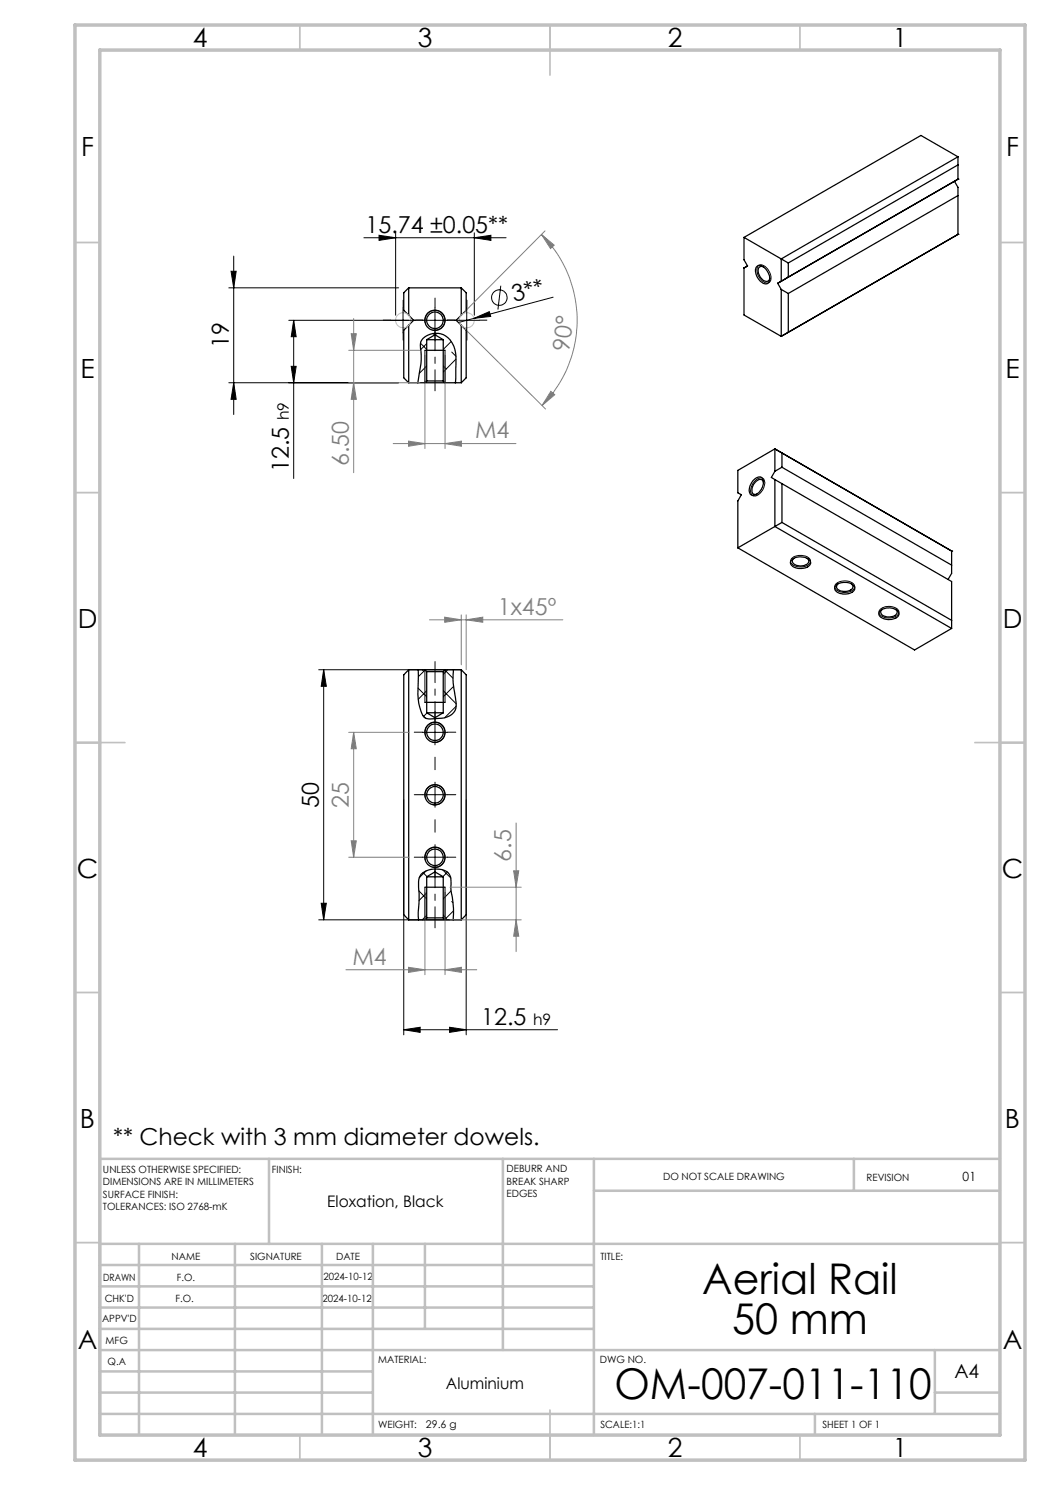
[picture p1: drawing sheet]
<svg xmlns="http://www.w3.org/2000/svg" width="210mm" height="297mm" viewBox="0 0 210 297" stroke-linecap="round" stroke-linejoin="round" font-family="sans-serif">
<g fill="none" stroke="#000" stroke-width=".2">
<path d="M45.8 57.6h33.9M46.2 54.3h1l-.5 3.3zM46.7 51.2v31.7M72.8 47.6h28.4M75.8 47.1l3.3 .5-3.3 .5zM79.1 46.6v16.4M94.9 47.6l3.3-.5v1zM94.9 46.6v16.4M100.2 57.1l-.6 4.8M110.6 59.4l-15.8 4.3M151.7 53.1a1.66 1.66 0 0 1 2.1 1.2 1.63 1.63 0 0 1-.1 2.2 2.16 2.16 0 0 1-2.2-1.9l-.1-.7zM45.8 76.5h33.9"/>
<path d="M46.7 76.5l.5 3.4h-1zM57.7 64.1h25.4M58.2 73.3h1l-.5 3.2zM58.7 64.1l.5 3.2h-1zM58.7 64.1v31.6M80.6 61.6v5M84.1 68.6l1.2 1.3M84.5 64.1h5M85 70.1v6.4M85.1 64.6a2 2 0 0 1 1.7-2.5 2 2 0 0 1 2.2 2.1 2 2 0 0 1-2.5 1.8M85.3 68.7l-1.2 1.2M85.3 73.2l-1.4 1.4"/>
<path d="M86.6 66.7l.3 .3M87 61.6v5M87.4 66.7l-.4 .3M88.7 73.2l.5 .6M89 70.1v6.4M90.2 68.3l-1.5 1.6M90.3 70.4l.9 .9M90.9 64.1h4.9M91.1 76.4l-.2 .1M91.2 71.8l-2.5 2.6M93.3 61.6v5M94.8 63.7l3.1-1.4 .2 1z"/>
<path d="M94.8 63.7l-2.9 .7M151 96.2a1.06 1.06 0 0 1 1.9-.1 2.59 2.59 0 0 1-2.2 3.1 1.41 1.41 0 0 1-.3-2.2zM158.3 111.7a2.71 2.71 0 0 1 3.8 .3 1.34 1.34 0 0 1-1.6 1.4 2.01 2.01 0 0 1-2.4-1.1zM167.1 116.9a2.61 2.61 0 0 1 3.8 .2 1.34 1.34 0 0 1-1.6 1.4 2 2 0 0 1-2.4-1.1zM63.7 133.9h28.6M64.7 133.9l.6 3.4h-1.1zM64.7 133.9v50.1M83.6 137.6l1.7 1.7M83.7 135.3l1.3-1.3v6.5M84.5 133.9l.2 .4M85.3 138.1l-1.7 1.8M88.7 138.1l2.5 2.7"/>
<path d="M89 134l1.6 1.6M89 134v6.5M89.5 133.9l-.8 1M90.7 137.3l-2 2M176 121.9a2.66 2.66 0 0 1 3.7 .3 1.34 1.34 0 0 1-1.5 1.4 2.04 2.04 0 0 1-2.4-1.1zM80.8 159.9v47.1M84.5 143l.7 .7M84.5 146.5h5M85.1 147a1.99 1.99 0 0 1 1.7-2.5 1.99 1.99 0 0 1 2.2 2.1 1.99 1.99 0 0 1-2.5 1.8M85.1 159.5a2 2 0 0 1 1.7-2.5 2 2 0 0 1 2.2 2.1 2 2 0 0 1-2.5 1.8M85.4 142.6l-.7 .7M87 144v5"/>
<path d="M91.2 141.2l-2.3 2.3M93.2 159.9v47.1M83.8 178.2l1.5 1.6M84.6 174.5l.8 .8M85 177.4v6.5M85.1 172a2 2 0 0 1 1.7-2.5 2 2 0 0 1 2.2 2.1 2 2 0 0 1-2.5 1.8M85.2 174.2l-1.4 1.4M85.3 178.6l-1.5 1.5M88.5 174l1.7 1.6M89 177.4v6.5M89.5 174.4l-.9 .9M90.2 178.2l-1.5 1.6"/>
<path d="M63.7 184h28.6M64.2 180.7h1.1l-.6 3.3zM85.3 183.1l-.8 .9M88.7 183.1l.5 .6M90.3 180.3l.3 .2M90.7 182.2l-1.7 1.7M80.8 205.9l3.2-.4v1zM80.8 205.9h30.7M89.9 205.5l3.3 .4-3.3 .6z"/>
<circle cx="99.9" cy="59.5" r="1.55"/>
</g>
<g fill="none" stroke="#000" stroke-width=".25">
<path d="M190.9 36.3l.7 1.2v9.4M190.9 36.3l-35.4 20.4M191.6 35.8h.1M191.6 31.4l-35.4 20.4M191.6 31.4v4.4M191.6 33l-33.9 19.6M191.6 31.4l-7.4-4.3-35.4 20.4M191.6 35.8l-33.9 19.6M191.6 35.8l-.7 .5M191.6 39.1l-33.9 19.6M81.7 57.6v5.4M81.7 57.6h10.6"/>
<path d="M81.7 57.6l-.9 1v3.5l.9 .9M92.3 57.6v5.4M92.3 57.6l.9 1v3.5l-2 2 1.1 .9M148.8 47.5v4.5l.7 1.2-.7 .4v9.4l7.4 4.3M148.8 47.5l7.4 4.3M151.3 53.4a1.1 1.1 0 0 1 1.7 .3 2.29 2.29 0 0 1 .6 2.9 1.59 1.59 0 0 1-2-1 2.09 2.09 0 0 1-.3-2.2zM152.7 53.4a.77 .77 0 0 0-.9 .1 .77 .77 0 0 0-.1 .9 1.79 1.79 0 0 0 1.9 1.8l.4-.6M155.5 56.7l.7 1.2M156.2 51.8l1.5 .8M156.2 51.8v4.5M156.2 57.9v9.4M156.2 56.3l-.7 .4"/>
<path d="M156.2 57.9l1.5 .8M157.7 52.6v2.8M157.7 58.7v7.8l-1.5 .8M157.7 55.4l-1.5 .9M191.6 46.9h.1M191.6 46.9l-35.4 20.4M81.7 76.5h3.2M81.7 65v11.5M81.7 63l1 1.1-1.9 1.9v9.6l.9 .9M83.6 76.5a30 30 0 0 0 .6-6.2l-.1-.6a2.34 2.34 0 0 1 1.9-2.9 3.7 3.7 0 0 1 4.8 2.4 20.4 20.4 0 0 1 .4 6.4l-.1 .9M84.9 76.5h4.1M85 70.1h4"/>
<path d="M85.3 67.9h3.4M85.3 76.2h3.4M85.3 67.9l1.7-.9 1.7 .9M85.3 67.9v8.3M85.3 76.2l-.4 .3M88.7 76.2l.3 .3M88.7 67.9v8.3M89 76.5h3.3M92.3 65v11.5M92.3 65l.9 1v9.6l-.9 .9M150.6 96.1a1.33 1.33 0 0 1 1.9-.4 2.55 2.55 0 0 1-2 3.4 1.46 1.46 0 0 1-.3-2.3zM152.7 96.6a.76 .76 0 0 0-.6-.7 .76 .76 0 0 0-.9 .4 1.77 1.77 0 0 0-.5 2.5h.7"/>
<path d="M155 89.8l1.4 .8v2.8M155 89.8v4.5M155 95.9v9.4l35.3 20.4M155 95.9l1.4 .8M155 94.3l-.7 1.2 .7 .4M155 89.8l-7.4 4.3v4.5l.7 .4-.7 1.2v9.4M155 89.8l35.3 20.4M156.4 96.7v7.8M156.4 96.7l33.9 19.6v9.4M156.4 93.4l-1.4 .9M156.4 93.4l33.9 19.6M147.6 109.6l35.3 20.4 7.4-4.3"/>
<path d="M156.4 104.5l-8.8 5.1M156.4 104.5l33.9 19.6M158.2 112.1a2.73 2.73 0 0 1 3.8 .1 1.11 1.11 0 0 1-1.1 1.4 2.19 2.19 0 0 1-2.8-1zM158.8 111.7a.74 .74 0 0 0-.3 .8 .74 .74 0 0 0 .7 .5 1.86 1.86 0 0 0 2.5-.7l-.3-.6M167.3 116.9a2.69 2.69 0 0 1 3.7 .5 1.5 1.5 0 0 1-1.8 1.4 1.89 1.89 0 0 1-2.3-1.1l.1-.3zM167.7 116.7a.75 .75 0 0 0-.4 .9 .75 .75 0 0 0 .7 .5 2.11 2.11 0 0 0 2.6-.6l-.1-.4-.2-.4M190.3 110.2h.1M190.3 110.2v4.5l-.7 1.2M81.7 133.9v50.1M81.7 133.9l-.9 1.1v47.9l.9 1.1M81.7 133.9h3.2M83.6 133.9v2.5a11.6 11.6 0 0 0 1 6.7 1.81 1.81 0 0 0 2.1 .7l.4-.1a3.8 3.8 0 0 0 4.1-2v-1.1l-.1-1.1a18.4 18.4 0 0 1-.4-5.6"/>
<path d="M84.9 133.9h4.1M84.9 133.9l.4 .4M85.3 134.3h3.4M85.3 134.3v8.3M88.7 134.3v8.3M89 133.9h3.3M89 133.9l-.3 .4M92.3 133.9v50.1M92.3 133.9l.9 1.1v47.9l-.9 1.1M176.2 122a2.86 2.86 0 0 1 3.5 .4 1.09 1.09 0 0 1-1.2 1.4 2.23 2.23 0 0 1-2.7-1l.1-.5zM176.5 121.8a.81 .81 0 0 0-.3 1 .81 .81 0 0 0 .9 .5 1.79 1.79 0 0 0 2.3-.9l-.3-.6M85 140.5h4"/>
<path d="M85.3 142.6h3.4M85.3 142.6l1.7 .9 1.7-.9M85 177.4h4M85.3 175.4h3.4M85.3 175.4v8.2M85.3 175.4l1.7-1 1.7 1M88.7 175.4v8.2M81.7 184h3.2M83.7 184l-.1-1.6 .2-2.3-.1-3.2a2.56 2.56 0 0 1 2.5-3 3.8 3.8 0 0 1 3.6 .8 3.9 3.9 0 0 1 .4 2.8l.3 1.8a17 17 0 0 1 .1 4.7M84.9 184h4.1M85.3 183.6h3.4M85.3 183.6l-.4 .4"/>
<path d="M88.7 183.6l.3 .4M89 184h3.3"/>
<circle cx="87" cy="64.1" r="2.02"/>
<circle cx="87" cy="64.1" r="1.66"/>
<circle cx="87" cy="146.5" r="1.63"/>
<circle cx="87" cy="159" r="1.64"/>
<circle cx="87" cy="159" r="2.02"/>
<circle cx="87" cy="146.5" r="2.02"/>
<circle cx="87" cy="171.5" r="1.64"/>
<circle cx="87" cy="171.5" r="2.03"/>
</g>
<g fill="none" stroke="#c0c0c0" stroke-width=".2">
<circle cx="80.6" cy="64" r="1.5"/>
<circle cx="93.4" cy="64" r="1.5"/>
</g>
<g fill="none" stroke="#808080" stroke-width=".2">
<path d="M108.3 46.9l2.5 2.1-.7 .7zM108.3 46.9a24.2 24.2 0 0 1 .1 34.2M109 46.2l-16 16.1M69.7 76.5h14.3M69.7 70.1h14.3M70.2 66.7h1.1l-.6 3.4zM70.7 76.5l.6 3.4h-1.1zM70.7 63.7v30.8M85 71v18.7M89 71v18.7M93 65.8l16.1 16M110.2 78.3l.7 .6-2.5 2.2z"/>
<path d="M78.6 88.7h24.6M81.7 88.2l3.3 .5-3.3 .5zM89 88.7l3.3-.5v1zM85.9 124h26.7M88.9 123.4l3.4 .6-3.4 .5zM92.3 123v10M93.2 124l3.4-.6v1.1zM93.2 123v10.9M69.7 146.5h12.1M70.7 146.5l.6 3.3h-1.1zM70.7 146.5v24.9M69.7 171.4h12.1"/>
<path d="M70.2 168.2h1.1l-.6 3.2zM85 178.5v16.4M89 178.5v16.4M90 177.4h14.2M102.7 174.2h1.1l-.6 3.2zM103.2 164.6v25.7M69.2 194h26.2M81.7 193.5l3.3 .5-3.3 .5zM89 194l3.3-.5v1zM90 184h14.2M103.2 184l.6 3.3h-1.1z"/>
</g>
<path d="M87 78.2v-12.3M87 132.3v12.2M87 173.3v12.3" fill="none" stroke="#000" stroke-width=".2" stroke-dasharray="15.2 1.3 1.3 1.3" stroke-dashoffset="11"/>
<g fill="none" stroke="#c0c0c0" stroke-width=".35">
<path d="M60 5v5M110 5v10M160 5v5M15 48.5h5M200 48.5h5M15 98.5h5M200 98.5h5M15 148.5h10M195 148.5h10M15 198.5h5M200 198.5h5M15 248.5h5"/>
<path d="M200 248.5h5M60 287v5M110 282v10M160 287v5"/>
</g>
<g fill="none" stroke="#c0c0c0" stroke-width=".5">
<path d="M53.8 231.8v17M100.6 231.8v38.2M118.8 231.8v55.2M118.8 238.2h81.2M170.8 231.8v6.4M200 231.8h-180v55.2M20 248.8h180M20 257.3h98.8M20 253h98.8M27.8 248.8v38.2M47 248.8v38.2M64.4 248.8v38.2"/>
<path d="M74.6 248.8v38.2M85 248.8v17M20 265.8h98.8M20 261.5h98.8M20 278.5h54.6M20 274.3h54.6M20 270h180M187 278.5h13M187 270v12.8M20 282.8h180M163 282.8v4.2"/>
</g>
<path d="M15 5h190v287h-190zM20 10h180v277h-180z" fill="none" stroke="#c0c0c0" stroke-width=".7"/>
<g fill="none" stroke="#000" stroke-width=".2" stroke-dasharray="15.2 1.3 1.3 1.3">
<path d="M78.1 64h-1.5M80.6 61.5v-1.5M80.6 66.5v1.5M83.1 64h1.5M84.5 64h-1.6M87 61.5v-1.9M87 66.5v1.7M89.5 64h1.7M90.9 64h-1.5M93.4 61.5v-1.5M93.4 66.5v1.5M95.9 64h1.5"/>
<path d="M84.5 146.4h-1.6M84.5 158.9h-1.6M87 143.9v-1.6M87 158.9v-2.5M87 158.9h-2.5M87 158.9v2.5M87 158.9h2.5M87 153.9v-2.5M89.5 146.4h1.7M89.5 158.9h1.7M84.5 171.4h-1.6M87 171.4v-2.5"/>
<path d="M87 171.4h-2.5M87 171.4v2.5M87 171.4h2.5M87 173.9v1.7M87 166.4v-2.5M89.5 171.4h1.7"/>
</g>
<g fill="#000">
<path d="M94.8 63.7l3.1-1.4 .2 1z"/>
<path d="M46.2 54.3h1l-.5 3.3zM46.7 76.5l.5 3.4h-1zM58.7 64.1l.5 3.2h-1zM58.2 73.3h1l-.5 3.2zM64.7 133.9l.6 3.4h-1.1zM64.2 180.7h1.1l-.6 3.3z"/>
<path d="M75.8 47.1l3.3 .5-3.3 .5zM94.9 47.6l3.3-.5v1zM80.8 205.9l3.2-.4v1zM89.9 205.5l3.3 .4-3.3 .6z"/>
</g>
<g fill="#808080">
<path d="M89 88.7l3.3-.5v1zM81.7 88.2l3.3 .5-3.3 .5zM89 194l3.3-.5v1zM81.7 193.5l3.3 .5-3.3 .5zM93.2 124l3.4-.6v1.1zM88.9 123.4l3.4 .6-3.4 .5z"/>
<path d="M110.2 78.3l.7 .6-2.5 2.2zM108.3 46.9l2.5 2.1-.7 .7z"/>
<path d="M70.7 76.5l.6 3.4h-1.1zM70.2 66.7h1.1l-.6 3.4zM103.2 184l.6 3.3h-1.1zM102.7 174.2h1.1l-.6 3.2z"/>
<path d="M70.7 146.5l.6 3.3h-1.1zM70.2 168.2h1.1l-.6 3.2z"/>
</g>
<g font-size="8.5">
<text x="140.5" y="258.8">Aerial Rail</text>
<text x="146.4" y="266.9">50 mm</text>
<text x="122.9" y="279.7">OM-007-011-110</text>
</g>
<g font-size="5.3">
<text x="38.5" y="9.5">4</text>
<text x="83.5" y="9.5">3</text>
<text x="133.6" y="9.5">2</text>
<text x="178.6" y="9.5">1</text>
<text x="16.2" y="31.3">F</text>
<text x="201.2" y="31.3">F</text>
<text x="16.1" y="75.5">E</text>
<text x="201.1" y="75.5">E</text>
<text x="15.5" y="125.5">D</text>
<text x="200.5" y="125.5">D</text>
<text x="15.4" y="175.5">C</text>
<text x="200.4" y="175.5">C</text>
<text x="16" y="225.5">B</text>
<text x="201" y="225.5">B</text>
<text x="15.5" y="269.8">A</text>
<text x="200.5" y="269.8">A</text>
<text x="38.5" y="291.5">4</text>
<text x="83.5" y="291.5">3</text>
<text x="133.6" y="291.5">2</text>
<text x="178.6" y="291.5">1</text>
</g>
<g font-size="4.7">
<text x="73.1" y="46.5">15.74 ±0.05**</text>
<text x="102.8" y="60.5" transform="rotate(-15 102.8 60.5)">3**</text>
<text x="45.7" y="69.6" transform="rotate(-90 45.7 69.6)">19</text>
<text x="57.7" y="94.4" transform="rotate(-90 57.7 94.4)">12.5</text>
<text x="63.7" y="161.5" transform="rotate(-90 63.7 161.5)">50</text>
<text x="96.3" y="204.9">12.5</text>
<text x="22.6" y="229">** Check with 3 mm diameter dowels.</text>
</g>
<g font-size="4.7" fill="#808080">
<text x="113.8" y="70.4" transform="rotate(-83 113.8 70.4)">90°</text>
<text x="95" y="87.7">M4</text>
<text x="69.7" y="93.2" transform="rotate(-90 69.7 93.2)">6.50</text>
<text x="99.6" y="122.9">1x45º</text>
<text x="69.7" y="161.5" transform="rotate(-90 69.7 161.5)">25</text>
<text x="102.2" y="172.3" transform="rotate(-90 102.2 172.3)">6.5</text>
<text x="70.5" y="192.9">M4</text>
</g>
<text font-size="3.9" x="190.9" y="275.5">A4</text>
<g font-size="3.2">
<text x="65.5" y="241.4">Eloxation, Black</text>
<text x="89.2" y="277.9">Aluminium</text>
</g>
<g font-size="3.1">
<text x="57.8" y="84" transform="rotate(-90 57.8 84)">h9</text>
<text x="106.6" y="205">h9</text>
</g>
<text font-size="2.5" x="192.5" y="236.1">01</text>
<text font-size="2.1" x="85.2" y="285.6">29.6 g</text>
<g font-size="2">
<text x="20.6" y="234.6">UNLESS OTHERWISE SPECIFIED:</text>
<text x="20.6" y="237.1">DIMENSIONS ARE IN MILLIMETERS</text>
<text x="20.6" y="239.6">SURFACE FINISH:</text>
<text x="54.4" y="234.6">FINISH:</text>
<text x="101.3" y="234.5">DEBURR AND</text>
<text x="101.3" y="237">BREAK SHARP</text>
<text x="101.3" y="239.5">EDGES</text>
<text x="132.6" y="236">DO NOT SCALE DRAWING</text>
<text x="173.3" y="236.2">REVISION</text>
<text x="20.6" y="242.1">TOLERANCES: ISO 2768-mK</text>
<text x="34.3" y="252">NAME</text>
<text x="50" y="251.9">SIGNATURE</text>
<text x="67.2" y="251.9">DATE</text>
<text x="120.1" y="251.9">TITLE:</text>
<text x="20.6" y="256.1">DRAWN</text>
<text x="35.3" y="256.1">F.O.</text>
<text x="64.7" y="255.9">2024-10-12</text>
<text x="20.9" y="260.3">CHK'D</text>
<text x="35.1" y="260.3">F.O.</text>
<text x="64.5" y="260.3">2024-10-12</text>
<text x="20.4" y="264.4">APPV'D</text>
<text x="21.1" y="268.8">MFG</text>
<text x="21.5" y="273">Q.A</text>
<text x="75.6" y="272.5">MATERIAL:</text>
<text x="120" y="272.5">DWG NO.</text>
<text x="75.6" y="285.5">WEIGHT:</text>
<text x="120.1" y="285.6">SCALE:1:1</text>
<text x="164.5" y="285.6">SHEET 1 OF 1</text>
</g>
</svg>
